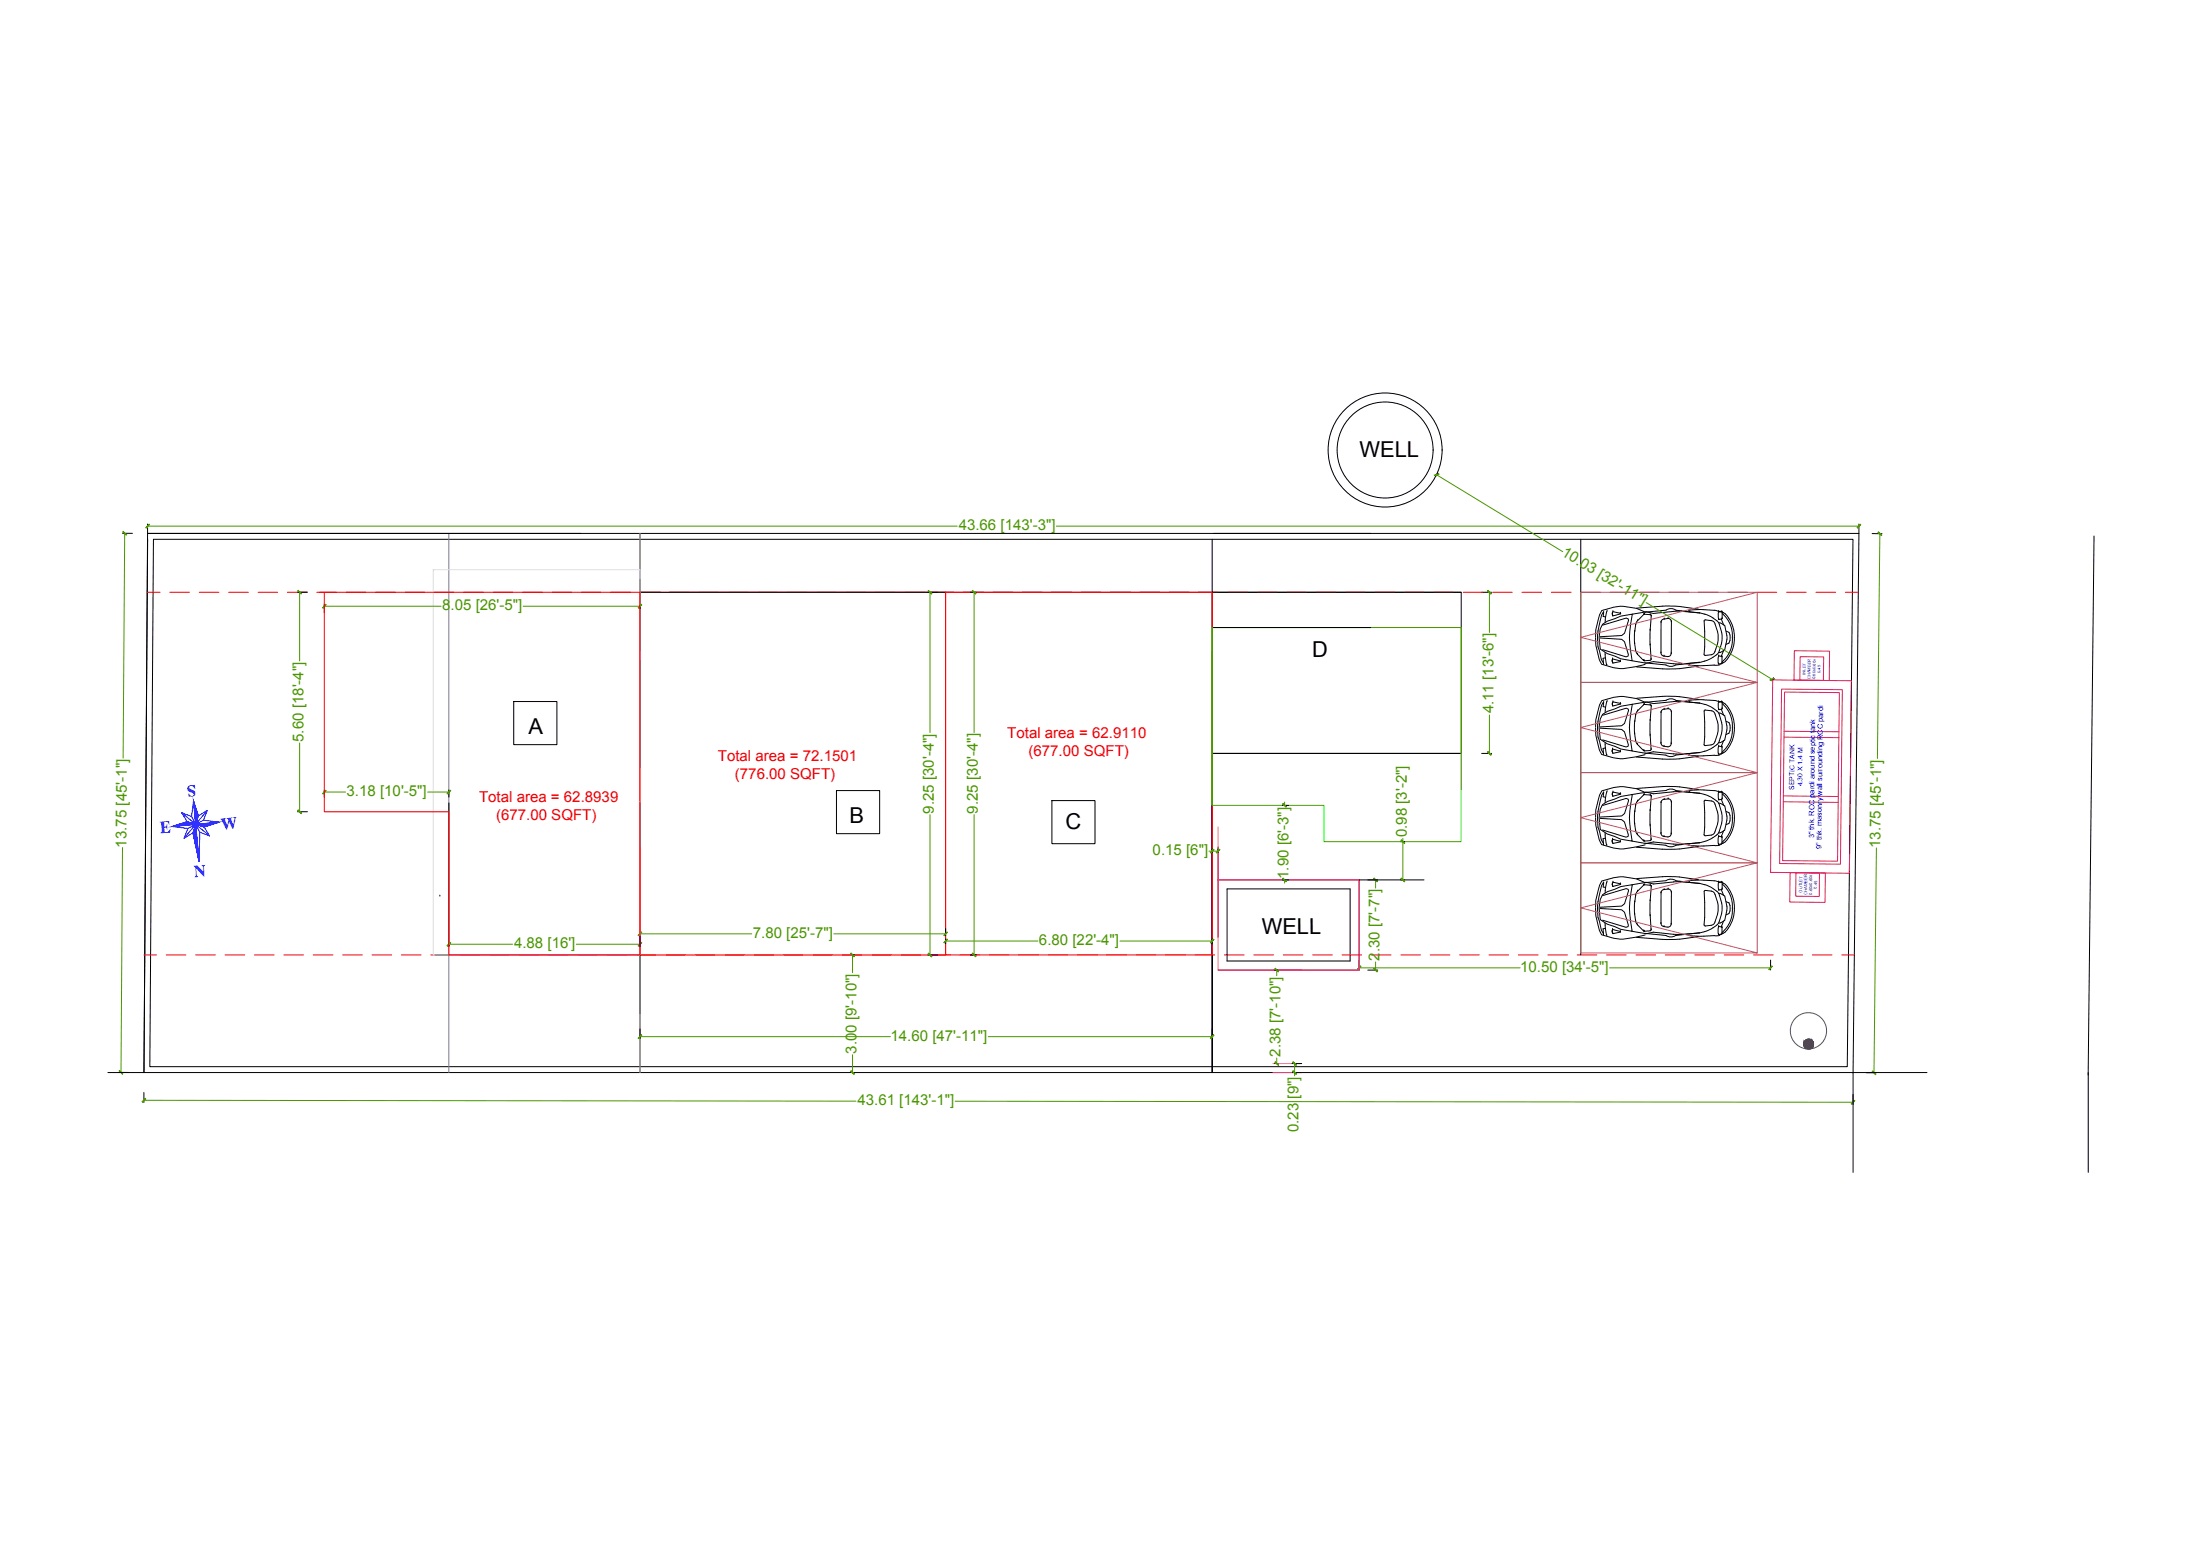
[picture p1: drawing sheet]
<svg xmlns="http://www.w3.org/2000/svg" width="1189mm" height="841mm" viewBox="0 0 1189 841" stroke-linecap="round" stroke-linejoin="round" font-family="sans-serif">
<!-- layer: ADVA_02_wall -->
<g fill="none" stroke="#000" stroke-width=".54">
<path d="M777 255l-1 2M66 288h6M80 288h925l-4 291h-923zM80 283v5M80 291l-2 288h-20M80 288h234M83 291h918l-3 285h-917zM655 291v288v-171M656 288h85M854 291v225M1005 283v5M1012 288h5"/>
<path d="M1132 290l-4 291M161 320h5M346 320h444M346 313v39M655 320h135v87h-135zM801 320h5M175 326v5M656 339h85M346 357v57M655 352v164M278 379h23v23h-23zM958 366l-1 2"/>
<path d="M655 407h135M801 407h5M161 438h5M175 427v4M243 427v4M243 434v77M346 433v83h-111M452 427h23v23h-23zM568 432h24v24h-24zM693 435h3M658 458v48M757 455h2"/>
<path d="M658 475h112M734 475v49h-76M238 484h.1M663 480h67v39h-67zM460 516h2M501 516h6M511 502v4M511 507v3M524 516h4M957 519v5M739 524h6M346 556v5"/>
<path d="M655 556v5M64 579h6M460 579h2M689 574h2M698 579h5M698 574h5M1008 579h6M1041 579h-40v54M1128 579v54M78 590v6"/>
<circle cx="748" cy="243" r="31"/>
<circle cx="748" cy="243" r="26"/>
</g>
<g fill="none" stroke="#4a9500" stroke-width=".54">
<path d="M776 256l68 42M67 288v122M80 284h437M571 284h434M1016 288l-1 122M162 320v37M503 320v76M526 320v76M805 320v22M175 327h63M283 327h63M890 326l68 41"/>
<path d="M805 386v21M162 401v37M175 428h12M231 428h12M694 433v2M66 458l-1 121M503 440v76M526 440v76M653 460h5M758 453v22M1014 458l-1 121M694 475v2"/>
<path d="M743 475v5M243 510h34M311 510h35M346 504h60M451 504h60M461 516v9M511 508h50M605 508h50M743 520v4M690 524v3M734 523h87M870 523h87"/>
<path d="M346 560h135M534 560h121M461 570v9M690 571v3M700 574v7M78 594l385 1M516 595h485"/>
</g>
<!-- layer: 0 -->
<g fill="#4a9500" stroke="#4a9500" stroke-width=".54">
<path d="M81 283l-2 2zM81 283l-2 2z"/>
<path d="M1005 283l-1 2zM1005 283l-1 2z"/>
<path d="M79 593l-2 2zM79 593l-2 2z"/>
<path d="M1000 596l2-2zM1002 594l-1 2z"/>
<path d="M1015 287l2 2zM1015 287l2 2z"/>
<path d="M1012 578l2 2zM1012 579l2 1z"/>
<path d="M66 287l2 2zM66 287l2 2z"/>
<path d="M65 578l1 2zM64 578l2 2z"/>
<path d="M804 406l2 2zM804 406l2 2z"/>
<path d="M804 319l2 2zM804 319l2 2z"/>
<path d="M347 559l-2 2zM347 559l-2 2z"/>
<path d="M656 559l-2 2zM656 559l-2 2z"/>
<path d="M460 515l2 2zM460 515l2 2z"/>
<path d="M460 578l2 2zM460 579l2 1z"/>
<path d="M775 257l3-1zM775 257l3-1z"/>
<path d="M957 367h2zM957 367h2z"/>
<path d="M735 522l-1 2zM735 522l-1 2z"/>
<path d="M956 524l2-2zM958 522l-2 2z"/>
<path d="M657 461l2-2zM659 459l-2 2z"/>
<path d="M656 459l-2 2zM656 459l-2 2z"/>
<path d="M699 574l2 1zM699 574l2 1z"/>
<path d="M699 578l2 2zM699 579l2 1z"/>
<path d="M689 574l2 1zM689 574l2 1z"/>
<path d="M689 523l2 2zM689 523l2 2z"/>
<path d="M743 523l1 2zM742 523l2 2z"/>
<path d="M742 474l2 2zM742 474l2 2z"/>
<path d="M757 474l2 2zM757 474l2 2z"/>
<path d="M757 454l2 2zM757 454l2 1z"/>
<path d="M693 474l2 2zM693 474l2 2z"/>
<path d="M693 434l2 2zM693 434l2 2z"/>
<path d="M502 319l2 2zM502 319l2 2z"/>
<path d="M502 515l2 2zM502 515l2 2z"/>
<path d="M347 503l-2 2zM347 503l-2 2z"/>
<path d="M512 503l-2 2zM512 503l-2 2z"/>
<path d="M512 507l-2 2zM512 507l-2 2z"/>
<path d="M654 509l2-2zM656 507l-2 2z"/>
<path d="M525 319l2 2zM525 319l2 2z"/>
<path d="M526 515l1 2zM525 515l2 2z"/>
<path d="M243 509l-1 2zM243 509l-1 2z"/>
<path d="M347 509l-2 2zM347 509l-2 2z"/>
<path d="M176 427l-2 2zM174 429l2-2z"/>
<path d="M242 429l1-2zM243 427l-1 2z"/>
<path d="M176 326l-2 2zM176 326l-2 2z"/>
<path d="M347 326l-2 2zM347 326l-2 2z"/>
<path d="M161 437l2 2zM161 438l2 1z"/>
<path d="M161 319l2 2zM161 319l2 2z"/>
</g>
<!-- layer: ADVA_02_wall -->
<path d="M243 288v291M346 288v291" fill="none" stroke="#808080" stroke-width=".54"/>
<!-- layer: 0 -->
<path d="M346 288v291" fill="none" stroke="#808080" stroke-width=".54"/>
<!-- layer: ADVA_07_sheet data -->
<g fill="none" stroke="#545454" stroke-width=".54">
<path d="M346 516v32"/>
<circle cx="977" cy="557" r="10"/>
<circle cx="977" cy="564" r="2.6"/>
</g>
<g fill="#545454" stroke="#545454" stroke-width=".54">
<path d="M980 563v1z"/>
<path d="M975 564v1z"/>
<path d="M980 563v1zM980 563v1z"/>
<path d="M980 563v1zM980 563v1z"/>
<path d="M980 563v1zM979 562l1 2z"/>
<path d="M979 562l1 3zM979 562l1 3z"/>
<path d="M979 562l1 3zM979 562l1 3z"/>
<path d="M979 562l1 3zM979 562l1 3z"/>
<path d="M979 562l1 3zM979 562l1 3z"/>
<path d="M979 562v4zM978 562l1 4z"/>
<path d="M978 562l1 4zM978 561l1 5z"/>
<path d="M978 561l1 5zM978 561l1 5z"/>
<path d="M978 561l1 5zM978 561l1 5z"/>
<path d="M978 561l1 5zM978 561l1 5z"/>
<path d="M978 561v5zM977 561l1 5z"/>
<path d="M977 561l1 5zM977 561l1 5z"/>
<path d="M977 561l1 6zM977 561l1 6z"/>
<path d="M977 561l1 6zM977 561l1 6z"/>
<path d="M977 561l1 6zM976 562l2 5z"/>
<path d="M976 562l2 5zM976 562l1 5z"/>
<path d="M976 562l1 5zM976 562l1 5z"/>
<path d="M976 562l1 5zM976 562l1 5z"/>
<path d="M976 562l1 5zM976 562v4z"/>
<path d="M975 562l1 4zM975 562l1 4z"/>
<path d="M975 562l1 4zM975 562l1 4z"/>
<path d="M975 563l1 3zM975 563l1 3z"/>
<path d="M975 563l1 3zM975 563l1 3z"/>
<path d="M975 563l1 3zM975 563v3z"/>
<path d="M975 563v3zM975 563v3z"/>
<path d="M975 563v3zM975 563v2z"/>
<path d="M975 564v1zM975 564v1z"/>
<path d="M975 564v1zM975 564v1z"/>
</g>
<!-- layer: ADVA_01_margin -->
<g fill="none" stroke="#f00" stroke-width=".54">
<path d="M80 320h7M92 320h10M108 320h10M124 320h10M139 320h11M155 320h11M171 320h11M187 320h11M203 320h11M219 320h10M235 320h10M251 320h10"/>
<path d="M267 320h10M282 320h11M298 320h11M314 320h11M330 320h11M346 320h11M362 320h10M378 320h10M394 320h10M410 320h10M425 320h11M441 320h11"/>
<path d="M457 320h11M473 320h11M489 320h11M505 320h10M521 320h10M537 320h10M552 320h11M568 320h11M584 320h11M600 320h11M616 320h11M632 320h10"/>
<path d="M648 320h10M664 320h10M680 320h10M695 320h11M711 320h11M727 320h11M743 320h11M759 320h11M775 320h10M791 320h10M807 320h10M822 320h11"/>
<path d="M838 320h11M854 320h11M870 320h11M886 320h11M902 320h10M918 320h10M934 320h10M950 320h10M965 320h11M981 320h11M997 320h7M78 516h7"/>
<path d="M90 516h10M106 516h10M122 516h10M138 516h10M153 516h11M169 516h11M185 516h11M201 516h11M217 516h11M233 516h10M249 516h10M265 516h10"/>
<path d="M280 516h11M296 516h11M312 516h11M328 516h11M344 516h11M360 516h10M376 516h10M392 516h10M408 516h10M423 516h11M439 516h11M455 516h11"/>
<path d="M471 516h11M487 516h11M503 516h10M519 516h10M535 516h10M551 516h10M566 516h11M582 516h11M598 516h11M614 516h11M630 516h11M646 516h10"/>
<path d="M662 516h10M678 516h10M693 516h11M709 516h11M725 516h11M741 516h11M757 516h11M773 516h10M789 516h10M805 516h10M821 516h10M836 516h11"/>
<path d="M852 516h11M868 516h11M884 516h11M900 516h11M916 516h10M932 516h10M948 516h10M963 516h11M979 516h11M995 516h7"/>
</g>
<!-- layer: ADVA_02_wall -->
<path d="M173 320h173v196h-103v-77h-68v-119M346 320h165v196h-165zM511 320h144v196h-144z" fill="none" stroke="#f00" stroke-width=".54"/>
<!-- layer: wal -->
<g fill="#00f" stroke="#00f" stroke-width=".54">
<path d="M106 445l2 20-4-15z"/>
<path d="M106 445l12-1-8 3z"/>
<path d="M93 446l8-2 5 1z"/>
<path d="M105 433l2 8-1 4z"/>
</g>
<path d="M98 439l5 2 2-8 2 8 5-3-2 5 8 1-8 3 3 5-5-2v15l-4-15 4 15-2-20-2 5-5 3 3-5-9-2 8-2zM98 439l8 6-3-4M105 433l1 12 1-4M112 438l-6 7 4-2M101 444l5 1-13 1M102 448l4-3-7 8M108 450l-2-5 7 7M118 444l-12 1 4 2" fill="none" stroke="#00f" stroke-width=".54"/>
<!-- layer: ADVA_10_car -->
<g fill="none" stroke="#000" stroke-width=".54">
<path d="M866 338l13-4h1v1l-2 7-2 1-11 1M867 330l-2 2-2 12 1 5 1 7 2 2M867 331l-1 2h2M868 330l-1 6M868 330h.1M871 332h.1M871 331v1M871 331l1-1 4 1M871 331h.1M872 333h.1M872 330h.1M876 331h.1"/>
<path d="M876 331l-4 2-1-1M884 337h.1M884 337l-1 4M885 335l-1 2M885 335h.1M888 332h.1M888 332l-3 3M889 332h-1M889 332h.1M889 332h3M889 331a27 27 0 0 0-23-1 34 34 0 0 0-4 14M889 331l-7 1"/>
<path d="M889 330l5 1 15-1 9 1 3 1M892 332v1M892 332h.1M892 333h.1M892 333v7M898 336h.1M898 336v17M898 327l10 1 10 1M899 327l-15 1M899 334l-1 1v1M899 334h.1M901 334l2 1v1"/>
<path d="M901 334h.1M901 334h-2M903 336h.1M903 336v17M906 330a5 5 0 0 0-6 0l-11 1M906 330l12 1M913 330l8-1 6 1 3 1M913 330v1M921 335l5 1 2 6v6l-1 4-2 2h-4zM921 332l5 2M926 334l3 2 1 6 1 4-2 5M929 330v5"/>
<path d="M929 330h.1M929 330h1M929 336l3 2 1 6-1 7-3 2M929 335h.1M930 334l1 4M930 330l1 1M930 330h.1M931 334l-2 1M931 334h.1M931 331h.1M931 331v3M931 331a18 18 0 0 1 0 26"/>
<path d="M931 331a15 15 0 0 1 6 14M862 344a35 35 0 0 0 3 15 30 30 0 0 0 24 0M864 344a8 8 0 0 1 9-10l3-1 6-1-1 5a47 47 0 0 0 1 20 50 50 0 0 1-17-6l-1-7M865 345h11l2 2 2 7-1 1-13-4M867 352l1 7M868 355l-2 1 1 3M871 357h.1M871 357v-1l5 1M871 356h.1M872 358h.1M876 357l-4 1-1-1M876 357h.1"/>
<path d="M882 357l7 1M883 341v7M883 348h.1M883 348l1 3M883 341h.1M884 351h.1M884 351l1 2M885 353h.1M885 353l3 4M888 357h1M888 357h.1M889 357h.1"/>
<path d="M892 348h.1M892 340h.1M892 348v8M892 340v8M892 356v1h-3M892 356h.1M898 353v1h1M898 353h.1M899 354h.1M903 353l-1 2-3-1M903 353h.1M913 359h-1l9 1"/>
<path d="M918 360l-15 1-19-1M918 358l-12 1a5 5 0 0 1-6 0l-11-1M928 354l-5 2-5 2-12 1-13-2-4 1M929 359h.1M929 354v5M929 354h.1M929 354l1 1M929 351l-1 3M929 359l-8 1M930 358l-1 1M930 359h-1M930 355h1"/>
<path d="M930 355h.1M931 358h-1M931 358h.1M931 355h.1M931 355v3M931 351l-1 4M933 341a4 4 0 0 1 1 6l-1 1M937 344a15 15 0 0 1-6 14M867 379l-2 2-1 5-1 8M867 379l-1 3h2M868 379l-1 6M868 378v1"/>
<path d="M871 380v1M871 380l1-1 4 1M871 380h.1M872 379h.1M876 380h.1M876 380l-4 1h-1M889 379l-7 1M889 379l5 1 15-1 9 1 3 1M898 376h10l10 2M899 376l-15 1M900 378a5 5 0 0 1 6 0M900 378l-11 1a27 27 0 0 0-23-1 35 35 0 0 0-4 15"/>
<path d="M906 378l12 2M913 379v-1h6h8l3 1M929 379v4M929 379h.1M929 379h1M930 379h1M930 379h.1M931 379h.1M931 379v4M931 379v1M931 380a18 18 0 0 1 0 27M862 393a35 35 0 0 0 3 15 31 31 0 0 0 24 0"/>
<path d="M863 395l1 3 1 7 2 2M864 393a8 8 0 0 1 9-10l3-2 6-1-1 6a48 48 0 0 0 1 20 49 49 0 0 1-17-7l-1-6M865 393l11 1 2 1 2 8h-1l-13-3M866 386l13-3h1v1l-2 7-2 1-11 1M871 381h.1M872 381h.1M883 390v6M883 396h.1M883 396l1 4M883 390h.1M884 400h.1M884 400l1 2"/>
<path d="M884 386h.1M884 386l-1 4M885 384l-1 2M885 384h.1M888 381h.1M888 381l-3 3M889 381h-1M889 381h.1M889 381h3M892 397h.1M892 389h.1M892 397v8"/>
<path d="M892 389v8M892 381h.1M892 381v8M898 385h.1M898 385v16M899 383l-1 1v1M899 383h.1M901 383h2v2M901 383h.1M901 383h-2M903 385h.1M903 385v17"/>
<path d="M921 380l5 3M926 383l3 2 1 5 1 5-2 5M927 386l-2-2h-4v18v1l5-1 2-6v-4l-1-6M929 385l3 2 1 7M929 383h.1M930 383l1 3M931 383h-2M931 383h.1M931 380a18 18 0 0 1 0 26M933 390a4 4 0 0 1 1 6l-1 1M933 394l-1 6-3 1M867 401v1"/>
<path d="M867 402l1 6M868 404h-2l1 4M871 405v1M871 405l5 1M871 405h.1M871 406h.1M872 407h.1M876 406l-4 1-1-1M876 406h.1M882 406l7 1M885 402h.1M885 402l3 3"/>
<path d="M888 405l1 1M888 405h.1M889 406h.1M889 407l4-1 16 1M892 405l-3 1M892 405h.1M898 401v2h1M898 401h.1M899 403h.1M903 402l-1 1h-3M903 402h.1M913 408h-1h9"/>
<path d="M918 409l-15 1-19-1M918 406l-12 2a5 5 0 0 1-6 0l-11-1M928 402l-7 4-3 1h-9M929 407h.1M929 403v4M929 403h.1M929 403h1M929 400l-1 2M929 408h-8M930 407h-1M930 403l1 1M930 403h.1"/>
<path d="M931 407h-1M931 407h.1M931 404h.1M931 404v3M931 400l-1 3M866 435l13-4 1 1-2 7-2 2h-11M867 428l-2 2-2 12 1 5 1 7 2 2M867 428l-1 2 2 1M868 428l-1 6M868 427v1M871 429h.1M871 429l1-1 4 1"/>
<path d="M872 430h.1M872 428h.1M876 429h.1M876 429l-4 1-1-1M883 438v7M883 438h.1M884 435h.1M884 435l-1 3M885 433l-1 2M885 433h.1M888 429h.1M888 429l-3 4"/>
<path d="M889 429h-1M889 429h.1M889 429h3M889 428a27 27 0 0 0-23-1 34 34 0 0 0-4 14M889 428l-7 1M889 428l5 1 15-1h9l3 1M892 438h.1M892 438v8M892 429v1M892 429h.1M892 430h.1M892 430v8"/>
<path d="M898 434h.1M898 434v16M898 425h10l10 1M899 425l-15 1M899 432h-1v1M899 432h.1M901 431l2 1v1M901 432h.1M901 432h-2M903 433h.1M903 433v17M906 427a5 5 0 0 0-6 0l-11 1"/>
<path d="M906 427l12 2M913 427h8h6l3 1M913 427v1M921 432l5 1 2 7v5l-1 5-2 1h-4zM921 429l5 2M926 431l2 2M928 433l1 1 2 6-1 4-1 5M929 428v4M929 428h.1M929 428h1M929 434l3 1 1 7-1 6-3 2M929 432h.1"/>
<path d="M930 432l1 3M930 428h1M930 428h.1M931 431l-2 1M931 431h.1M931 428h.1M931 428v3M931 429a18 18 0 0 1 0 26M931 428l1 1M932 429a18 18 0 0 1 5 13M933 438a4 4 0 0 1 1 7h-1M862 442a35 35 0 0 0 3 14 31 31 0 0 0 24 0"/>
<path d="M864 442a8 8 0 0 1 9-10l3-2 6-1-1 6a47 47 0 0 0 1 19 48 48 0 0 1-17-6l-1-6M865 442l11 1 2 1 2 8h-1l-13-4M867 450l1 6M868 453h-2l1 3M871 454v1M871 454v-1l5 1M871 454h.1M871 455h.1M871 453h.1M872 456h.1M876 454l-4 2-1-1M876 454h.1"/>
<path d="M882 454l7 2M883 445h.1M883 445l1 4M884 449h.1M884 449l1 2M884 458l14 1M885 451h.1M885 451l3 3M888 454h1M888 454h.1M889 454h.1M892 446h.1"/>
<path d="M892 446v7M892 453v1h-3M892 453h.1M898 450v1l1 1M898 450h.1M899 452h.1M903 450l-1 2h-3M903 450h.1M913 456l-1 1h9M918 457l-10 2h-10M918 455l-12 2a5 5 0 0 1-6 0l-11-2M921 455h-3l-9 1-16-1-4 1"/>
<path d="M928 451l-7 3M929 456h.1M929 452v4M929 452h.1M929 452h1M929 449l-1 2M929 456l-8 1M930 456h-1M930 452h1M930 452h.1M931 456h-1M931 456h.1"/>
<path d="M931 452h.1M931 452v4M931 449l-1 3M934 453l-2 2-1 1M937 442l-1 6-2 4M867 476l-2 2-2 12 1 6 1 6 2 2M867 477l-1 2h2M868 476l-1 6M868 476h.1M871 478h.1M871 477v1M871 477h1h4"/>
<path d="M871 477h.1M872 479h.1M872 477h.1M876 477h.1M876 477l-4 2-1-1M888 478h.1M888 478l-3 3M889 478h-1M889 478h.1M889 478h3M889 477l-7 1M889 477h5l15-1 9 1 3 1"/>
<path d="M892 478v1M892 478h.1M892 479h.1M892 479v7M898 474h10l10 1M899 474l-15 1M900 476a5 5 0 0 1 6 0M900 476l-11 1a27 27 0 0 0-23-1 35 35 0 0 0-4 14M906 476l12 1M913 477v-1l6-1 8 1 3 1M921 478l5 2M926 480l3 3 1 5 1 4-2 6"/>
<path d="M929 476v5M929 476h.1M929 476l1 1M930 477h1M930 477h.1M931 477h.1M931 477v3M931 478a18 18 0 0 1 0 26M931 477a18 18 0 0 1 0 27M862 491a35 35 0 0 0 3 14 30 30 0 0 0 24 0M864 490a8 8 0 0 1 9-10l3-1 6-1-1 5a47 47 0 0 0 1 20 49 49 0 0 1-17-6l-1-6M865 491h11l2 2 2 8h-1l-13-4"/>
<path d="M866 484l13-4h1v1l-2 7-2 1-11 1M867 499l1 6M883 487v7M883 494h.1M883 494l1 3M883 487h.1M884 497h.1M884 497l1 2M884 484h.1M884 484l-1 3M885 500h.1M885 500l3 3"/>
<path d="M885 481l-1 2M885 481h.1M892 495h.1M892 486h.1M892 495v7M892 486v8M898 499v1h1M898 499h.1M898 482h.1M898 482v17M899 480l-1 1v1M899 480h.1"/>
<path d="M901 480l2 1v1M901 480h.1M901 480h-2M903 499l-1 2h-3M903 499h.1M903 482h.1M903 482v17M928 500l-5 3-5 1-12 1-13-1h-4M928 494v-5l-1-6-2-2h-4v19l5-1 2-5M929 482l3 2 1 8M929 481h.1M929 498l-1 2"/>
<path d="M930 480l1 4M931 480l-2 1M931 480h.1M931 498l-1 3M933 487a4 4 0 0 1 1 6l-1 1M933 492l-1 5-3 2M868 501l-2 1 1 3M871 503v1M871 503v-1l5 1M871 503h.1M871 504h.1M871 502h.1"/>
<path d="M872 504h.1M876 503l-4 1h-1M876 503h.1M882 503l7 1M884 506l15 1h9M888 503h1M888 503h.1M889 503h.1M889 504l11 1M892 502v1h-3M892 502h.1M899 501h.1"/>
<path d="M906 505a5 5 0 0 1-6 0M913 505h-1l9 1M918 506l-10 1M918 504l-12 1M929 505h.1M929 500v5M929 500h.1M929 500l1 1M929 505l-8 1M930 505h-1M930 501h1M930 501h.1"/>
<path d="M931 504l-1 1M931 504h.1M931 501h.1M931 501v3"/>
</g>
<path d="M854 320h96l-96 24 96 25h-96zM950 320v195M854 369h96l-96 24 96 24h-96zM854 417h96l-96 25 96 24h-96zM854 466h96l-96 24 96 25h-96z" fill="none" stroke="#b85c5c" stroke-width=".54"/>
<!-- layer: ADVA_03_lines block -->
<path d="M970 352h19v16l-20-1zM973 355h13l-1 13-12-1zM958 367l42 1-1 104-42-1zM963 372l33 1-1 94-33-1zM964 374h30l-1 91h-30zM964 398h30M964 395h30M964 433h29M964 430h29M967 471l19 1v15h-19zM971 471l12 1v12h-13z" fill="none" stroke="#b8008a" stroke-width=".54"/>
<!-- layer: ADVA_02_wall -->
<path d="M790 407v20M658 447v77h76v-49h-76M688 524h15M688 579h15M688 574h15" fill="none" stroke="#f0f" stroke-width=".54"/>
<path d="M655 339h135v116h-75v-20h-60z" fill="none" stroke="#0f0" stroke-width=".54"/>
<!-- layer: ADVA_09_hatch misc -->
<path d="M234 308h112v208h-112z" fill="none" stroke="#dcdcdc" stroke-width=".54"/>
<g font-size="11.8">
<text x="735" y="247">WELL</text>
<text x="709" y="355">D</text>
<text x="286" y="397">A</text>
<text x="459" y="445">B</text>
<text x="576" y="448">C</text>
<text x="682" y="504">WELL</text>
</g>
<g font-size="8.8" fill="#00f">
<text x="106" y="424" transform="rotate(174 106 424)">S</text>
<text x="87" y="450" transform="rotate(-4 87 450)">E</text>
<text x="120" y="448" transform="rotate(-7 120 448)">W</text>
<text x="105" y="474" transform="rotate(-4 105 474)">N</text>
</g>
<g font-size="8.1" fill="#4a9500">
<text x="518" y="286">43.66 [143'-3&quot;]</text>
<text x="843" y="300" transform="rotate(31 843 300)">10.03 [32'-11&quot;]</text>
<text x="239" y="330">8.05 [26'-5&quot;]</text>
<text x="807" y="385" transform="rotate(-90 807 385)">4.11 [13'-6&quot;]</text>
<text x="164" y="401" transform="rotate(-90 164 401)">5.60 [18'-4&quot;]</text>
<text x="187" y="430">3.18 [10'-5&quot;]</text>
<text x="505" y="439" transform="rotate(-90 505 439)">9.25 [30'-4&quot;]</text>
<text x="528" y="439" transform="rotate(-90 528 439)">9.25 [30'-4&quot;]</text>
<text x="760" y="452" transform="rotate(-90 760 452)">0.98 [3'-2&quot;]</text>
<text x="68" y="458" transform="rotate(-90 68 458)">13.75 [45'-1&quot;]</text>
<text x="623" y="462">0.15 [6&quot;]</text>
<text x="1016" y="458" transform="rotate(-89 1016 458)">13.75 [45'-1&quot;]</text>
<text x="696" y="475" transform="rotate(-90 696 475)">1.90 [6'-3&quot;]</text>
<text x="407" y="507">7.80 [25'-7&quot;]</text>
<text x="278" y="512">4.88 [16']</text>
<text x="561" y="510">6.80 [22'-4&quot;]</text>
<text x="745" y="519" transform="rotate(-90 745 519)">2.30 [7'-7&quot;]</text>
<text x="822" y="525">10.50 [34'-5&quot;]</text>
<text x="481" y="562">14.60 [47'-11&quot;]</text>
<text x="463" y="569" transform="rotate(-90 463 569)">3.00 [9'-10&quot;]</text>
<text x="692" y="571" transform="rotate(-90 692 571)">2.38 [7'-10&quot;]</text>
<text x="463" y="597">43.61 [143'-1&quot;]</text>
<text x="702" y="612" transform="rotate(-90 702 612)">0.23 [9&quot;]</text>
</g>
<g font-size="8.1" fill="#f00">
<text x="544" y="398">Total area = 62.9110</text>
<text x="388" y="411">Total area = 72.1501</text>
<text x="556" y="408">(677.00 SQFT)</text>
<text x="397" y="421">(776.00 SQFT)</text>
<text x="259" y="433">Total area = 62.8939</text>
<text x="268" y="443">(677.00 SQFT)</text>
</g>
<g font-size="4" fill="#00f">
<text x="980" y="453" transform="rotate(-89 980 453)">3&quot; thk. RCC pardi around septic tank</text>
<text x="984" y="458" transform="rotate(-89 984 458)">9&quot; thk. masonry wall surrounding RCC pardi</text>
</g>
<g font-size="3.7" fill="#00f">
<text x="974" y="425" transform="rotate(-89 974 425)">4.30 X 1.4 M</text>
<text x="970" y="427" transform="rotate(-89 970 427)">SEPTIC TANK</text>
</g>
<g font-size="2.2" fill="#00f">
<text x="976" y="364" transform="rotate(-88 976 364)">INLET</text>
<text x="984" y="364" transform="rotate(-88 984 364)">0.45</text>
<text x="978" y="367" transform="rotate(-88 978 367)">CHAMBER</text>
<text x="981" y="367" transform="rotate(-88 981 367)">0.60x0.60x</text>
<text x="982" y="480" transform="rotate(-89 982 480)">0.45</text>
<text x="974" y="482" transform="rotate(-89 974 482)">OUTLET</text>
<text x="977" y="483" transform="rotate(-89 977 483)">CHAMBER</text>
<text x="979" y="483" transform="rotate(-89 979 483)">0.60x0.60x</text>
</g>
</svg>
